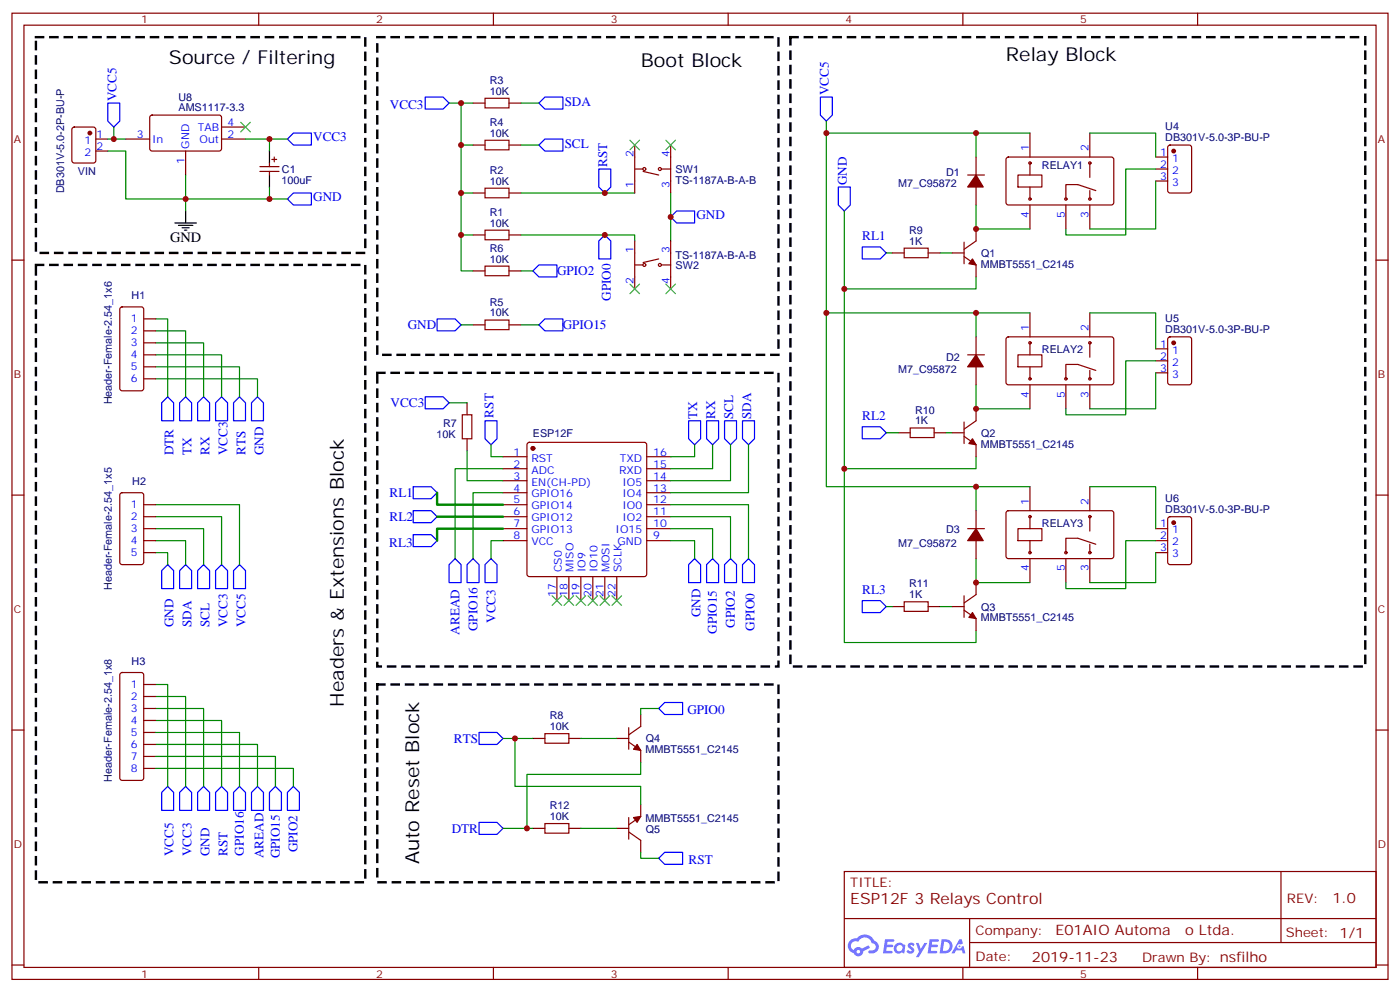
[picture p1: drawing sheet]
<svg xmlns="http://www.w3.org/2000/svg" width="412mm" height="292mm" viewBox="0 0 412 292" stroke-linecap="round" stroke-linejoin="round" font-family="sans-serif">
<g fill="none" stroke="#870000" stroke-width=".35">
<path d="M3.5 3.9h405.4v284.3h-405.4zM7.1 7.4h398.2v277.3h-398.2zM76.2 3.9v3.5M145.3 3.9v3.5M214.5 3.9v3.5M283.6 3.9v3.5M352.8 3.9v3.5M3.5 76.6h3.6M405.3 76.6h3.6M3.5 145.7h3.6M405.3 145.7h3.6M3.5 214.8h3.6"/>
<path d="M405.3 214.8h3.6M248.7 256.5h156.6v28.2h-156.6zM377.3 256.5v20.9M248.7 270.3h156.5M285.6 277.4h119.6M285.6 270.3v14.1M3.5 284h3.6M76.2 284.7v3.5M145.3 284.7v3.5M214.5 284.7v3.5M283.6 284.7v3.5M352.8 284.7v3.5"/>
<path d="M405.3 284h3.6"/>
</g>
<g fill="#5487ff">
<path d="M267.7 277.6a1.22 1.22 0 0 1 1.7 .3l-.4 .6a.47 .47 0 0 0-.3-.4 .47 .47 0 0 0-.5 .2l.1 .2a1.14 1.14 0 0 1 .8 1.8 1.14 1.14 0 0 1-1.9-.1l-.2-.1 .5-.6 .7 .4a.29 .29 0 0 0 .3-.2 .29 .29 0 0 0-.2-.3 1.04 1.04 0 0 1-.6-1.8z"/>
<path d="M260.7 276.4h2.4l.3 .2-.2 .5h-1.8l-.1 .9h1.5l.3 .4-.3 .3h-1.6l-.2 1.1 1.7 .1 .2 .3-.2 .3-2.6 .1z"/>
<path d="M273.8 276.4h2.4l.3 .2-.1 .5h-1.8l-.2 .9h1.6l.3 .4-.4 .3h-1.6l-.1 1.1 1.7 .1 .2 .3-.2 .3h-2.6z"/>
<path d="M282.6 276.4h.7l.3 1.3-.6 .3a.69 .69 0 0 0-1 .2 .69 .69 0 0 0 .4 1 .69 .69 0 0 0 .9-.6l.5-.3 .6 2.2h-.8l-.2-.8h-1.8l-.5 .8h-.8z"/>
<path d="M269.8 277.5h.8l.6 1.8 1.1-1.8h.9l-2.6 4.2h-.8l.9-1.6z"/>
<path d="M277.4 276.4l-.6 4.2h1.3a2.11 2.11 0 0 0 2.5-2.2 2.11 2.11 0 0 0-2.5-2zM278.1 277.1a1.39 1.39 0 0 1 1.7 1.5 1.39 1.39 0 0 1-1.8 1.2h-.3z"/>
<path d="M263.7 278a1.54 1.54 0 0 0-.1 2.2 1.54 1.54 0 0 0 2.2 .1l.6 .3 .3-2.3-.2-.3h-.4a1.49 1.49 0 0 0-2.4 0zM264 279a.94 .94 0 0 1 1.8 0 .94 .94 0 0 1-1.8 0z"/>
<path d="M250.4 276.8a2.18 2.18 0 0 0 1.1 3.7 1.44 1.44 0 0 0 1.6 .9 1.44 1.44 0 0 0 1.2-1.5l2-1-.5-.7-1.9 1a1.47 1.47 0 0 0-2.4 .4 1.39 1.39 0 0 1-.7-1.9 1.39 1.39 0 0 1 2-.5 2.12 2.12 0 0 1 2.2-1.3 2.12 2.12 0 0 1 1.9 1.7 1.14 1.14 0 0 1 1.1 1.4 1.14 1.14 0 0 1-1.7 .7 .43 .43 0 0 0-.5 .4 .43 .43 0 0 0 .4 .5 1.98 1.98 0 0 0 2.5-1.3 1.98 1.98 0 0 0-1.2-2.5 3.1 3.1 0 0 0-5.3-.7l-.9 .1zM252.3 280.1a.55 .55 0 0 1 1.1 0 .55 .55 0 0 1-1.1 0z"/>
<circle cx="282.6" cy="278.5" r=".26"/>
</g>
<g fill="#870000" stroke="#870000" stroke-width=".35">
<path d="M287.5 51.5l2.1 3.5h-4.6z"/>
<path d="M287.5 104.4l2.1 3.5h-4.6z"/>
<path d="M287.5 155.6l2.1 3.5h-4.6z"/>
<path d="M286.5 76.2l1 1.8-2.1-.4z"/>
<path d="M286.5 129.1l1 1.8-2.1-.4z"/>
<path d="M286.5 180.3l1 1.7-2.1-.3z"/>
<path d="M187.7 219.1l1 1.7-2.1-.3z"/>
<path d="M186.6 240.6l2.1-.4-1 1.8z"/>
<circle cx="157" cy="131.9" r=".53"/>
<circle cx="26.5" cy="39.2" r=".53"/>
<circle cx="345.7" cy="44.4" r=".53"/>
<circle cx="345.7" cy="100.9" r=".53"/>
<circle cx="345.7" cy="153.8" r=".53"/>
</g>
<g fill="none" stroke="#870000" stroke-width=".35">
<path d="M21.4 37.6l.5-.2h5.6l.7 .4v9.5l-.4 .6-5.9 .1-.7-.5v-9.4zM44.3 34.1l.5-.2h20l.5 .7-.1 9.4-.6 .4h-20.1l-.4-.7v-9.1zM65.3 37.4h7M139.3 30.3h3.6M142.9 28.9h7v2.9h-7zM149.9 30.3h3.6M303.4 39.2v7M321 39.2v7M28.2 40.9h3.5M28.2 44.4h3.5M37 40.9h7.1M54.7 44.4v7.1"/>
<path d="M65.3 40.9h7M76.6 49h5.6M76.6 50.4h5.6M79.4 48v1M79.4 50.4v1.1M80.1 46.9h1.4M80.8 46.2v1.4M139.3 56.8h3.6M139.3 42.7h3.6M142.9 55.4h7v2.8h-7zM142.9 41.3h7v2.8h-7zM149.9 56.8h3.6"/>
<path d="M149.9 42.7h3.6M187 49.7h2.4M187 42.7v14.1M189.4 50.4l4.6 1.1M195.1 49.7h2.5M197.6 42.7v14.1M285 51.5h5M287.5 46.2v5.3M287.5 55v5.3M296.6 46.4l.4-.2 30.7 .1 .4 .6-.1 13-.6 .4h-30.6l-.5-.7v-12.7zM299.9 51.5h7v3.5h-7zM303.4 48v3.5"/>
<path d="M303.4 55v3.6M321 48v4.2M321 56.1v2.5M322.8 56.1l-5.3-1.8h-3.5v4.3M340.4 46.2h3.6M340.4 49.7h3.6M340.4 53.3h3.6M344.2 42.9l.5-.2h5.6l.7 .4v13l-.4 .6-5.9 .1-.7-.5v-12.9zM139.3 69.1h3.6M139.3 79.7h3.6M142.9 67.7h7v2.9h-7zM142.9 78.3h7v2.8h-7z"/>
<path d="M149.9 69.1h3.6M149.9 79.7h3.6M187 70.9v14.1M187 78h2.4M194 76.2l-4.6 1.1M195.1 78h2.5M197.6 70.9v14.1M262.8 74.4h3.5M266.3 73h7.1v2.8h-7.1zM273.4 74.4h3.5M280.5 74.4h3.5M284 75.5l3.5 2.5v3.5"/>
<path d="M284 71.3v6.3M287.5 67.4v3.5l-3.5 2.5M303.4 60.3v7.1M314 60.3v7.1M321 60.3v7.1M35.5 90.5l.5-.2h5.6l.7 .4v23.6l-.4 .7h-5.9l-.7-.5v-23.5zM42.3 93.8h3.6M42.3 97.4h3.6M139.3 95.6h3.6M142.9 94.2h7v2.8h-7zM149.9 95.6h3.6M287.5 99.1v5.3"/>
<path d="M296.6 99.3l.4-.2 30.7 .1 .4 .6-.1 13-.6 .4h-30.6l-.5-.7v-12.7zM303.4 92.1v7M321 92.1v7M344.2 99.3l.5-.2h5.6l.7 .5v12.9l-.4 .7h-5.9l-.7-.4v-13zM42.3 100.9h3.6M42.3 104.4h3.6M42.3 107.9h3.6M42.3 111.5h3.6M137.6 118.5v3.6M285 104.4h5M287.5 107.9v5.3M299.9 104.4h7v3.5h-7z"/>
<path d="M303.4 100.9v3.5M303.4 107.9v3.6M303.4 113.2v7.1M314 113.2v7.1M321 100.9v4.2M321 109v2.5M321 113.2v7.1M322.8 109l-5.3-1.8h-3.5v4.3M340.4 102.7h3.6M340.4 106.2h3.6M340.4 109.7h3.6M136.2 122.1h2.8v7h-2.8z"/>
<path d="M137.6 129.1v3.5M148.2 134.4h7M148.2 137.9h7M155.5 130.4l.4-.2h33.9l.5 .2 .2 .5v38.1l-.2 .5-.5 .2h-33.9l-.5-.2-.2-.5v-38.1zM190.5 134.4h7.1M190.5 137.9h7.1M264.6 127.4h3.5M268.1 125.9h7.1v2.9h-7.1zM275.2 127.4h3.5M280.5 127.4h3.5M284 128.4l3.5 2.5v3.5M284 124.2v6.3"/>
<path d="M287.5 120.3v3.5l-3.5 2.5M35.5 145.2l.5-.2h5.6l.7 .4v20.1l-.4 .6-5.9 .1-.7-.5v-20zM42.3 148.5h3.6M42.3 152h3.6M42.3 155.6h3.6M42.3 159.1h3.6M148.2 141.5h7M148.2 145h7M148.2 148.5h7M148.2 152h7M148.2 155.6h7M148.2 159.1h7"/>
<path d="M190.5 141.5h7.1M190.5 145h7.1M190.5 148.5h7.1M190.5 152h7.1M190.5 155.6h7.1M190.5 159.1h7.1M285 155.6h5M287.5 150.3v5.3M287.5 159.1v5.3M296.6 150.5l.4-.2h30.7l.4 .7-.1 13-.6 .4-30.6-.1-.5-.6v-12.7zM299.9 155.6h7v3.5h-7zM303.4 143.2v7.1"/>
<path d="M303.4 152v3.6M303.4 159.1v3.5M321 143.2v7.1M321 152v4.3M340.4 155.6h3.6M340.4 159.1h3.6M344.2 152.3l.5-.3h5.6l.7 .5v13l-.4 .6-5.9 .1-.7-.5v-12.9zM42.3 162.6h3.6M164 169.7v7M167.6 169.7v7M171.1 169.7v7M174.6 169.7v7"/>
<path d="M178.2 169.7v7M181.7 169.7v7M262.8 178.5h3.5M266.3 177.1h7.1v2.8h-7.1zM273.4 178.5h3.5M280.5 178.5h3.5M284 179.6l3.5 2.4v3.6M284 175.3v6.4M287.5 171.4v3.6l-3.5 2.4M303.4 164.4v7M314 164.4v7M321 160.2v2.4"/>
<path d="M321 164.4v7M322.8 160.2l-5.3-1.8h-3.5v4.2M340.4 162.6h3.6M35.5 198.1l.5-.2h5.6l.5 .2 .2 .5v30.4l-.2 .5-.5 .2h-5.6l-.5-.3-.2-.4v-30.4zM42.3 201.4h3.6M42.3 205h3.6M42.3 208.5h3.6M42.3 212h3.6M42.3 215.5h3.6M42.3 219.1h3.6M157 217.3h3.5M160.5 215.9h7.1v2.8h-7.1z"/>
<path d="M167.6 217.3h3.5M181.7 217.3h3.5M185.2 218.4l3.5 2.4v3.6M185.2 214.1v6.4M188.7 210.3v3.5l-3.5 2.5M42.3 222.6h3.6M42.3 226.1h3.6M188.7 236.7v3.5l-3.5 2.5M157 243.8h3.5M160.5 242.4h7.1v2.8h-7.1zM167.6 243.8h3.5M181.7 243.8h3.5"/>
<path d="M185.2 244.8l3.5 2.5v3.5M185.2 240.6v6.3"/>
<circle cx="189.8" cy="49.7" r=".44"/>
<circle cx="194.4" cy="49.7" r=".44"/>
<circle cx="303.4" cy="48" r=".35"/>
<circle cx="303.4" cy="58.6" r=".35"/>
<circle cx="314" cy="58.6" r=".35"/>
<circle cx="321" cy="48" r=".35"/>
<circle cx="321" cy="58.6" r=".35"/>
<circle cx="189.8" cy="78" r=".44"/>
<circle cx="194.4" cy="78" r=".44"/>
<circle cx="303.4" cy="100.9" r=".35"/>
<circle cx="303.4" cy="111.5" r=".35"/>
<circle cx="314" cy="111.5" r=".35"/>
<circle cx="321" cy="111.5" r=".35"/>
<circle cx="321" cy="100.9" r=".35"/>
<circle cx="303.4" cy="152" r=".35"/>
<circle cx="321" cy="152" r=".35"/>
<circle cx="303.4" cy="162.6" r=".35"/>
<circle cx="314" cy="162.6" r=".35"/>
<circle cx="321" cy="162.6" r=".35"/>
</g>
<g fill="none" stroke="#008700" stroke-width=".35">
<path d="M33.5 37.4v3.5M132.3 30.3h7M135.8 30.3v12.4h3.5M153.5 30.3h5.2M243.4 35.6v3.6h44.1M243.4 39.2v52.9h44.1M303.4 39.2h-15.9v7M321 39.2h19.4v7M31.7 44.4h5.3v14.2h47.7M31.7 40.9h5.3M54.7 51.5v10.6M72.3 40.9h12.4"/>
<path d="M79.4 40.9v3.5M79.4 55v3.6M135.8 42.7v14.1h3.5M135.8 56.8v12.3h3.5M153.5 42.7h5.2M153.5 56.8h33.5M197.6 56.8v14.1M340.4 53.3v14.1h-19.4M340.4 49.7h-8.8v19.4h-17.6v-1.7M135.8 69.1v10.6h3.5M153.5 69.1h33.5v1.8M153.5 79.7h3.5"/>
<path d="M248.7 62.1v22.9h38.8v-3.5M261.1 74.4h1.7M276.9 74.4h3.6M287.5 60.3v7.1h15.9M45.9 93.8h3.5v23M45.9 97.4h8.8v19.4M135.8 95.6h3.5M153.5 95.6h5.2M243.4 92.1v51.1h44.1M248.7 85v52.9h38.8v-3.5M303.4 92.1h-15.9v7M321 92.1h19.4v10.6"/>
<path d="M45.9 100.9h14.1v15.9M45.9 104.4h19.4v12.4M45.9 107.9h24.7v8.9M45.9 111.5h29.9v5.3M132.3 118.5h5.3M287.5 113.2v7.1h15.9M340.4 106.2h-8.8v15.9h-17.6v-1.8M340.4 109.7v10.6h-19.4M137.6 132.6v8.9h10.6M144.6 130.9v3.5h3.6M148.2 137.9h-14.1v26.5M204.6 130.9v3.5h-7"/>
<path d="M209.9 130.9v7h-12.3M215.2 130.9v10.6h-17.6M220.5 130.9v14.1h-22.9M248.7 137.9v51.2h38.8v-3.5M261.1 127.4h3.5M278.7 127.4h1.8M45.9 159.1h8.8v7.1M45.9 155.6h14.1v10.6M45.9 152h19.4v14.2M45.9 148.5h24.7v17.7M148.2 159.1h-3.6v5.3M148.2 145h-8.9v19.4"/>
<path d="M197.6 159.1h7v5.3M197.6 148.5h22.9v15.9M197.6 155.6h12.3v8.8M197.6 152h17.6v12.4M303.4 143.2h-15.9v7.1M321 143.2h19.4v12.4M340.4 159.1h-8.8v14.1h-17.6v-1.8M45.9 162.6h3.5v3.6M261.1 178.5h1.7M276.9 178.5h3.6M287.5 164.4v7h15.9M340.4 162.6v8.8h-19.4"/>
<path d="M45.9 219.1h29.9v12.3M45.9 212h19.4v19.4M45.9 208.5h14.1v22.9M45.9 205h8.8v26.4M45.9 201.4h3.5v30M45.9 215.5h24.7v15.9M148.2 217.3h8.8M151.7 217.3v14.1h37v5.3M171.1 217.3h10.6M194 208.5h-5.3v1.8M45.9 222.6h35.2v8.8M45.9 226.1h40.5v5.3"/>
<path d="M188.7 224.4v3.5h-33.5v15.9M148.2 243.8h8.8M171.1 243.8h10.6M188.7 250.8v1.8h5.3"/>
</g>
<g fill="none" stroke="#00f" stroke-width=".35">
<path d="M31.7 30.3h3.6v5.3l-1.8 1.8-1.8-1.8zM125.2 28.6h5.3l1.8 1.7-1.8 1.8h-5.3zM158.7 30.3l1.8-1.7h5.3v3.5h-5.3zM241.7 28.6h3.5v5.3l-1.8 1.7-1.7-1.7zM84.7 40.9l1.7-1.7h5.3v3.5h-5.3zM84.7 58.6l1.7-1.8h5.3v3.5h-5.3zM158.7 42.7l1.8-1.8h5.3v3.5h-5.3zM176.4 49.7h3.5v5.3l-1.7 1.8-1.8-1.8zM246.9 55h3.6v5.3l-1.8 1.8-1.8-1.8zM157 79.7l1.7-1.7h5.3v3.5h-5.3zM178.2 69.1l1.7 1.8v5.3h-3.5v-5.3zM197.6 63.9l1.7-1.8h5.3v3.5h-5.3z"/>
<path d="M254 72.7h5.3l1.8 1.7-1.8 1.8h-5.3zM128.8 93.8h5.3l1.7 1.8-1.7 1.8h-5.3zM158.7 95.6l1.8-1.8h5.3v3.6h-5.3zM49.4 116.8l1.8 1.7v5.3h-3.6v-5.3zM54.7 116.8l1.7 1.7v5.3h-3.5v-5.3zM60 116.8l1.7 1.7v5.3h-3.5v-5.3zM65.3 116.8l1.7 1.7v5.3h-3.5v-5.3zM70.6 116.8l1.7 1.7v5.3h-3.5v-5.3zM75.8 116.8l1.8 1.7v5.3h-3.5v-5.3zM125.2 116.8h5.3l1.8 1.7-1.8 1.8h-5.3zM142.9 123.8h3.5v5.3l-1.8 1.8-1.7-1.8zM202.8 123.8h3.6v5.3l-1.8 1.8-1.8-1.8z"/>
<path d="M208.1 123.8h3.6v5.3l-1.8 1.8-1.8-1.8zM213.4 123.8h3.6v5.3l-1.8 1.8-1.8-1.8zM218.7 123.8h3.5v5.3l-1.7 1.8-1.8-1.8zM254 125.6h5.3l1.8 1.8-1.8 1.7h-5.3zM121.7 143.2h5.3l1.8 1.8-1.8 1.8h-5.3zM121.7 150.3h5.3l1.8 1.7-1.8 1.8h-5.3zM121.7 157.3h5.3l1.8 1.8-1.8 1.8h-5.3zM49.4 166.2l1.8 1.7v5.3h-3.6v-5.3zM54.7 166.2l1.7 1.7v5.3h-3.5v-5.3zM60 166.2l1.7 1.7v5.3h-3.5v-5.3zM65.3 166.2l1.7 1.7v5.3h-3.5v-5.3zM70.6 166.2l1.7 1.7v5.3h-3.5v-5.3z"/>
<path d="M132.3 166.2l1.8-1.8 1.7 1.8v5.2h-3.5zM137.6 166.2l1.7-1.8 1.8 1.8v5.2h-3.5zM144.6 164.4l1.8 1.8v5.2h-3.5v-5.2zM202.8 166.2l1.8-1.8 1.8 1.8v5.2h-3.6zM208.1 166.2l1.8-1.8 1.8 1.8v5.2h-3.6zM215.2 164.4l1.8 1.8v5.2h-3.6v-5.2zM218.7 166.2l1.8-1.8 1.7 1.8v5.2h-3.5zM254 176.7h5.3l1.8 1.8-1.8 1.8h-5.3zM141.1 215.5h5.3l1.8 1.8-1.8 1.8h-5.3zM194 208.5l1.8-1.8h5.3v3.6h-5.3zM47.6 233.2l1.8-1.8 1.8 1.8v5.3h-3.6zM54.7 231.4l1.7 1.8v5.3h-3.5v-5.3z"/>
<path d="M58.2 233.2l1.8-1.8 1.7 1.8v5.3h-3.5zM63.5 233.2l1.8-1.8 1.7 1.8v5.3h-3.5zM70.6 231.4l1.7 1.8v5.3h-3.5v-5.3zM74.1 233.2l1.7-1.8 1.8 1.8v5.3h-3.5zM79.4 233.2l1.7-1.8 1.8 1.8v5.3h-3.5zM86.4 231.4l1.8 1.8v5.3h-3.5v-5.3zM141.1 242h5.3l1.8 1.8-1.8 1.7h-5.3zM194 252.6l1.8-1.8h5.3v3.6h-5.3z"/>
</g>
<path d="M79.4 44.4v3.6M79.4 51.5v3.5M51.5 65.6h6.4M52.6 66.3h4.2M53.6 67h2.1M54.3 67.7h.7M54.7 62.1v3.5" fill="none" stroke="#000" stroke-width=".35"/>
<g fill="none" stroke="#3c3" stroke-width=".35">
<path d="M70.9 36l2.8 2.8M73.7 36l-2.8 2.8M185.6 41.3l2.8 2.8M188.4 41.3l-2.8 2.8M196.1 41.3l2.9 2.8M199 41.3l-2.9 2.8M185.6 83.6l2.8 2.8M188.4 83.6l-2.8 2.8M196.1 83.6l2.9 2.8M199 83.6l-2.9 2.8M162.6 175.3l2.9 2.9M165.5 175.3l-2.9 2.9"/>
<path d="M166.2 175.3l2.8 2.9M169 175.3l-2.8 2.9M169.7 175.3l2.8 2.9M172.5 175.3l-2.8 2.9M173.2 175.3l2.8 2.9M176 175.3l-2.8 2.9M176.7 175.3l2.9 2.9M179.6 175.3l-2.9 2.9M180.3 175.3l2.8 2.9M183.1 175.3l-2.8 2.9"/>
</g>
<path d="M10.6 10.9h97v63.5h-97zM111.1 10.9h118.2v93.5h-118.2zM232.8 10.9h169.4v185.2h-169.4zM10.6 78h97v181.6h-97zM111.1 109.7h118.2v86.4h-118.2zM111.1 201.4h118.2v58.2h-118.2z" fill="none" stroke="#000" stroke-width=".71" stroke-dasharray="2.1 2.1"/>
<path d="M128.8 145v3.5h19.4M128.8 152h19.4M148.2 155.6h-19.4v3.5" fill="none" stroke="#008700" stroke-width=".71"/>
<g fill="#c00">
<circle cx="155.2" cy="243.8" r=".88"/>
<circle cx="79.4" cy="58.6" r=".88"/>
<circle cx="33.5" cy="40.9" r=".88"/>
<circle cx="287.5" cy="92.1" r=".88"/>
<circle cx="243.4" cy="39.2" r=".88"/>
<circle cx="248.7" cy="137.9" r=".88"/>
<circle cx="135.8" cy="30.3" r=".88"/>
<circle cx="54.7" cy="58.6" r=".88"/>
<circle cx="248.7" cy="85" r=".88"/>
<circle cx="287.5" cy="39.2" r=".88"/>
<circle cx="243.4" cy="92.1" r=".88"/>
<circle cx="287.5" cy="143.2" r=".88"/>
<circle cx="135.8" cy="42.7" r=".88"/>
<circle cx="135.8" cy="56.8" r=".88"/>
<circle cx="79.4" cy="40.9" r=".88"/>
<circle cx="287.5" cy="171.4" r=".88"/>
<circle cx="287.5" cy="120.3" r=".88"/>
<circle cx="287.5" cy="67.4" r=".88"/>
<circle cx="197.6" cy="63.9" r=".88"/>
<circle cx="135.8" cy="69.1" r=".88"/>
<circle cx="151.7" cy="217.3" r=".88"/>
<circle cx="178.2" cy="56.8" r=".88"/>
<circle cx="178.2" cy="69.1" r=".88"/>
</g>
<g font-size="5.6">
<text x="296.3" y="18">Relay Block</text>
<text x="49.8" y="18.8">Source / Filtering</text>
<text x="188.7" y="19.8">Boot Block</text>
<text x="101.3" y="207.9" transform="rotate(-90 101.3 207.9)">Headers &amp; Extensions Block</text>
<text x="123.5" y="254.4" transform="rotate(-90 123.5 254.4)">Auto Reset Block</text>
</g>
<text font-size="4.6" fill="#800" x="250.5" y="266.2">ESP12F 3 Relays Control</text>
<text font-size="4.2" x="50.1" y="71.3">GND</text>
<g font-size="4.2" fill="#800">
<text x="392.5" y="265.7">1.0</text>
<text x="310.9" y="275.3">E01AIO Automa</text>
<text x="349.1" y="275.3">o Ltda.</text>
<text x="304" y="283.1">2019-11-23</text>
</g>
<g font-size="3.9" fill="#00f">
<text x="34.3" y="29.8" transform="rotate(-90 34.3 29.8)">VCC5</text>
<text x="244.1" y="28" transform="rotate(-90 244.1 28)">VCC5</text>
<text x="114.9" y="32.1">VCC3</text>
<text x="166.3" y="31.2">SDA</text>
<text x="92.3" y="41.6">VCC3</text>
<text x="166.3" y="43.5">SCL</text>
<text x="178.9" y="49.2" transform="rotate(-90 178.9 49.2)">RST</text>
<text x="92.3" y="59.3">GND</text>
<text x="249.4" y="54.5" transform="rotate(-90 249.4 54.5)">GND</text>
<text x="205.1" y="64.6">GND</text>
<text x="254" y="70.7">RL1</text>
<text x="164.1" y="81">GPIO2</text>
<text x="179.9" y="88.5" transform="rotate(-90 179.9 88.5)">GPIO0</text>
<text x="120.1" y="96.9">GND</text>
<text x="165.7" y="96.9">GPIO15</text>
<text x="115.1" y="119.8">VCC3</text>
<text x="145.4" y="122.9" transform="rotate(-90 145.4 122.9)">RST</text>
<text x="205.4" y="123.3" transform="rotate(-90 205.4 123.3)">TX</text>
<text x="210.7" y="123.3" transform="rotate(-90 210.7 123.3)">RX</text>
<text x="216" y="123.3" transform="rotate(-90 216 123.3)">SCL</text>
<text x="221.3" y="123.3" transform="rotate(-90 221.3 123.3)">SDA</text>
<text x="254" y="123.7">RL2</text>
<text x="51.2" y="134" transform="rotate(-90 51.2 134)">DTR</text>
<text x="56.4" y="134" transform="rotate(-90 56.4 134)">TX</text>
<text x="61.7" y="134" transform="rotate(-90 61.7 134)">RX</text>
<text x="67" y="134" transform="rotate(-90 67 134)">VCC3</text>
<text x="72.3" y="134" transform="rotate(-90 72.3 134)">RTS</text>
<text x="77.6" y="134" transform="rotate(-90 77.6 134)">GND</text>
<text x="114.8" y="146.3">RL1</text>
<text x="114.8" y="153.3">RL2</text>
<text x="114.7" y="160.9">RL3</text>
<text x="254" y="174.8">RL3</text>
<text x="51.2" y="184.6" transform="rotate(-90 51.2 184.6)">GND</text>
<text x="56.4" y="184.6" transform="rotate(-90 56.4 184.6)">SDA</text>
<text x="61.7" y="184.6" transform="rotate(-90 61.7 184.6)">SCL</text>
<text x="67" y="184.6" transform="rotate(-90 67 184.6)">VCC3</text>
<text x="72.3" y="184.6" transform="rotate(-90 72.3 184.6)">VCC5</text>
<text x="140.6" y="185.7" transform="rotate(-90 140.6 185.7)">GPIO16</text>
<text x="145.9" y="183.3" transform="rotate(-90 145.9 183.3)">VCC3</text>
<text x="206.4" y="181.6" transform="rotate(-90 206.4 181.6)">GND</text>
<text x="216.5" y="184.8" transform="rotate(-90 216.5 184.8)">GPIO2</text>
<text x="222.2" y="185.6" transform="rotate(-90 222.2 185.6)">GPIO0</text>
<text x="135.3" y="186.7" transform="rotate(-90 135.3 186.7)">AREAD</text>
<text x="211.2" y="186.5" transform="rotate(-90 211.2 186.5)">GPIO15</text>
<text x="202.5" y="210.3">GPIO0</text>
<text x="133.7" y="218.6">RTS</text>
<text x="133.1" y="245">DTR</text>
<text x="51.2" y="252" transform="rotate(-90 51.2 252)">VCC5</text>
<text x="56.4" y="252" transform="rotate(-90 56.4 252)">VCC3</text>
<text x="61.7" y="252" transform="rotate(-90 61.7 252)">GND</text>
<text x="67" y="252" transform="rotate(-90 67 252)">RST</text>
<text x="71.8" y="251.8" transform="rotate(-90 71.8 251.8)">GPIO16</text>
<text x="87.7" y="250.9" transform="rotate(-90 87.7 250.9)">GPIO2</text>
<text x="77.6" y="252.6" transform="rotate(-90 77.6 252.6)">AREAD</text>
<text x="82.4" y="252.6" transform="rotate(-90 82.4 252.6)">GPIO15</text>
<text x="202.8" y="254.4">RST</text>
</g>
<g font-size="3.9" fill="#800">
<text x="250.5" y="261.1">TITLE:</text>
<text x="379.1" y="265.7">REV:</text>
<text x="287.4" y="275.3">Company:</text>
<text x="378.7" y="275.9">Sheet: 1/1</text>
<text x="287.4" y="282.9">Date:</text>
<text x="336.4" y="283">Drawn By: nsfilho</text>
</g>
<g font-size="3.2" fill="#800">
<text x="41.6" y="6.9">1</text>
<text x="110.8" y="6.9">2</text>
<text x="179.9" y="6.9">3</text>
<text x="249.1" y="6.9">4</text>
<text x="318.2" y="6.9">5</text>
<text x="4.1" y="42">A</text>
<text x="405.9" y="42">A</text>
<text x="4.1" y="111.1">B</text>
<text x="405.9" y="111.1">B</text>
<text x="4.1" y="180.3">C</text>
<text x="405.9" y="180.3">C</text>
<text x="4.1" y="249.4">D</text>
<text x="405.9" y="249.4">D</text>
<text x="41.6" y="287.7">1</text>
<text x="110.8" y="287.7">2</text>
<text x="179.9" y="287.7">3</text>
<text x="249.1" y="287.7">4</text>
<text x="318.2" y="287.7">5</text>
</g>
<g font-size="3.2" fill="#000080">
<text x="52.6" y="29.6">U8</text>
<text x="144.3" y="27.9">10K</text>
<text x="144.3" y="24.7">R3</text>
<text x="52.6" y="32.8">AMS1117-3.3</text>
<text x="144.3" y="40.2">10K</text>
<text x="144.3" y="37">R4</text>
<text x="343.3" y="41.6">DB301V-5.0-3P-BU-P</text>
<text x="343.3" y="38.4">U4</text>
<text x="22.9" y="51.5">VIN</text>
<text x="83.1" y="50.9">C1</text>
<text x="144.3" y="51.1">R2</text>
<text x="199" y="50.9">SW1</text>
<text x="278.7" y="51.8">D1</text>
<text x="306.9" y="49.7">RELAY1</text>
<text x="18.9" y="56.9" transform="rotate(-90 18.9 56.9)">DB301V-5.0-2P-BU-P</text>
<text x="82.9" y="54.1">100uF</text>
<text x="144.3" y="54.3">10K</text>
<text x="199" y="54.1">TS-1187A-B-A-B</text>
<text x="264.6" y="55">M7_C95872</text>
<text x="144.3" y="63.5">R1</text>
<text x="144.3" y="66.7">10K</text>
<text x="267.8" y="72">1K</text>
<text x="267.8" y="68.8">R9</text>
<text x="144.3" y="77.3">10K</text>
<text x="144.3" y="74.1">R6</text>
<text x="199" y="76.1">TS-1187A-B-A-B</text>
<text x="289" y="75.6">Q1</text>
<text x="199" y="79.3">SW2</text>
<text x="288.9" y="78.8">MMBT5551_C2145</text>
<text x="38.8" y="88">H1</text>
<text x="144.3" y="89.9">R5</text>
<text x="144.3" y="93.1">10K</text>
<text x="343.3" y="94.8">U5</text>
<text x="343.3" y="98.1">DB301V-5.0-3P-BU-P</text>
<text x="278.7" y="106.2">D2</text>
<text x="306.9" y="103.8">RELAY2</text>
<text x="264.6" y="109.7">M7_C95872</text>
<text x="32.9" y="119" transform="rotate(-90 32.9 119)">Header-Female-2.54_1x6</text>
<text x="130.5" y="125.6">R7</text>
<text x="269.5" y="124.9">1K</text>
<text x="269.5" y="121.7">R10</text>
<text x="128.6" y="128.8">10K</text>
<text x="157" y="128.6">ESP12F</text>
<text x="288.9" y="131.7">MMBT5551_C2145</text>
<text x="289" y="128.5">Q2</text>
<text x="39" y="142.6">H2</text>
<text x="343.3" y="147.7">U6</text>
<text x="306.9" y="155">RELAY3</text>
<text x="343.3" y="151">DB301V-5.0-3P-BU-P</text>
<text x="264.6" y="160.9">M7_C95872</text>
<text x="278.7" y="156.8">D3</text>
<text x="32.9" y="173.7" transform="rotate(-90 32.9 173.7)">Header-Female-2.54_1x5</text>
<text x="267.8" y="172.9">R11</text>
<text x="267.8" y="176">1K</text>
<text x="289" y="179.7">Q3</text>
<text x="288.9" y="182.8">MMBT5551_C2145</text>
<text x="38.8" y="195.6">H3</text>
<text x="161.9" y="214.8">10K</text>
<text x="161.9" y="211.6">R8</text>
<text x="190.1" y="221.7">MMBT5551_C2145</text>
<text x="190.2" y="218.5">Q4</text>
<text x="32.9" y="230.1" transform="rotate(-90 32.9 230.1)">Header-Female-2.54_1x8</text>
<text x="161.9" y="238.1">R12</text>
<text x="161.9" y="241.3">10K</text>
<text x="190.1" y="241.9">MMBT5551_C2145</text>
<text x="190.2" y="245.1">Q5</text>
</g>
<g font-size="3.2" fill="#00f">
<text x="28.4" y="40.6">1</text>
<text x="40.3" y="40.6">3</text>
<text x="44.8" y="42">In</text>
<text x="58.3" y="38.5">TAB</text>
<text x="58.8" y="42">Out</text>
<text x="67" y="40.6">2</text>
<text x="67" y="37">4</text>
<text x="24.9" y="42.3">1</text>
<text x="24.9" y="45.9">2</text>
<text x="28.4" y="44.1">2</text>
<text x="55.7" y="43.7" transform="rotate(-90 55.7 43.7)">GND</text>
<text x="186.6" y="46.2" transform="rotate(-90 186.6 46.2)">2</text>
<text x="197.2" y="46.2" transform="rotate(-90 197.2 46.2)">4</text>
<text x="303" y="44.4" transform="rotate(-90 303 44.4)">1</text>
<text x="320.7" y="44.4" transform="rotate(-90 320.7 44.4)">2</text>
<text x="341.8" y="45.9">1</text>
<text x="345.3" y="47.6">1</text>
<text x="54.3" y="48.2" transform="rotate(-90 54.3 48.2)">1</text>
<text x="341.8" y="49.4">2</text>
<text x="341.8" y="52.9">3</text>
<text x="345.3" y="51.2">2</text>
<text x="186.6" y="55.3" transform="rotate(-90 186.6 55.3)">1</text>
<text x="197.2" y="55.3" transform="rotate(-90 197.2 55.3)">3</text>
<text x="345.3" y="54.7">3</text>
<text x="303" y="64.1" transform="rotate(-90 303 64.1)">4</text>
<text x="313.6" y="64.1" transform="rotate(-90 313.6 64.1)">5</text>
<text x="320.7" y="64.1" transform="rotate(-90 320.7 64.1)">3</text>
<text x="186.6" y="74.4" transform="rotate(-90 186.6 74.4)">1</text>
<text x="197.2" y="74.4" transform="rotate(-90 197.2 74.4)">3</text>
<text x="186.6" y="83.5" transform="rotate(-90 186.6 83.5)">2</text>
<text x="197.2" y="83.5" transform="rotate(-90 197.2 83.5)">4</text>
<text x="38.6" y="94.9">1</text>
<text x="38.6" y="98.4">2</text>
<text x="38.6" y="102">3</text>
<text x="303" y="97.4" transform="rotate(-90 303 97.4)">1</text>
<text x="320.7" y="97.4" transform="rotate(-90 320.7 97.4)">2</text>
<text x="38.6" y="105.5">4</text>
<text x="341.8" y="102.3">1</text>
<text x="341.8" y="105.8">2</text>
<text x="345.3" y="104.1">1</text>
<text x="345.3" y="107.6">2</text>
<text x="38.6" y="109">5</text>
<text x="38.6" y="112.5">6</text>
<text x="341.8" y="109.4">3</text>
<text x="345.3" y="111.1">3</text>
<text x="303" y="117" transform="rotate(-90 303 117)">4</text>
<text x="313.6" y="117" transform="rotate(-90 313.6 117)">5</text>
<text x="320.7" y="117" transform="rotate(-90 320.7 117)">3</text>
<text x="151.3" y="134.1">1</text>
<text x="151.3" y="137.6">2</text>
<text x="156.5" y="135.8">RST</text>
<text x="182.6" y="135.8">TXD</text>
<text x="192.4" y="137.6">15</text>
<text x="192.4" y="134.1">16</text>
<text x="151.3" y="141.1">3</text>
<text x="156.5" y="139.3">ADC</text>
<text x="156.5" y="142.9">EN(CH-PD)</text>
<text x="182.4" y="139.3">RXD</text>
<text x="183.3" y="142.9">IO5</text>
<text x="192.4" y="141.1">14</text>
<text x="38.6" y="149.6">1</text>
<text x="151.3" y="144.6">4</text>
<text x="151.3" y="148.2">5</text>
<text x="156.5" y="146.4">GPIO16</text>
<text x="156.5" y="149.9">GPIO14</text>
<text x="183.3" y="149.9">IO0</text>
<text x="183.3" y="146.4">IO4</text>
<text x="192.4" y="148.2">12</text>
<text x="192.4" y="144.6">13</text>
<text x="303" y="148.5" transform="rotate(-90 303 148.5)">1</text>
<text x="320.7" y="148.5" transform="rotate(-90 320.7 148.5)">2</text>
<text x="38.6" y="153.1">2</text>
<text x="151.3" y="151.7">6</text>
<text x="151.3" y="155.2">7</text>
<text x="156.5" y="153.5">GPIO12</text>
<text x="183.3" y="153.5">IO2</text>
<text x="192.4" y="155.2">10</text>
<text x="192.4" y="151.7">11</text>
<text x="341.8" y="155.2">1</text>
<text x="38.6" y="156.6">3</text>
<text x="38.6" y="160.2">4</text>
<text x="151.3" y="158.8">8</text>
<text x="156.5" y="157">GPIO13</text>
<text x="156.5" y="160.5">VCC</text>
<text x="181.3" y="157">IO15</text>
<text x="181.9" y="160.5">GND</text>
<text x="192.4" y="158.8">9</text>
<text x="341.8" y="158.8">2</text>
<text x="345.3" y="157">1</text>
<text x="345.3" y="160.5">2</text>
<text x="38.6" y="163.7">5</text>
<text x="341.8" y="162.3">3</text>
<text x="345.3" y="164">3</text>
<text x="165.5" y="168.4" transform="rotate(-90 165.5 168.4)">CS0</text>
<text x="169" y="168.4" transform="rotate(-90 169 168.4)">MISO</text>
<text x="172.5" y="168.4" transform="rotate(-90 172.5 168.4)">IO9</text>
<text x="176" y="168.4" transform="rotate(-90 176 168.4)">IO10</text>
<text x="179.6" y="168.4" transform="rotate(-90 179.6 168.4)">MOSI</text>
<text x="183.1" y="168.4" transform="rotate(-90 183.1 168.4)">SCLK</text>
<text x="303" y="168.2" transform="rotate(-90 303 168.2)">4</text>
<text x="313.6" y="168.2" transform="rotate(-90 313.6 168.2)">5</text>
<text x="320.7" y="168.2" transform="rotate(-90 320.7 168.2)">3</text>
<text x="163.7" y="175.7" transform="rotate(-90 163.7 175.7)">17</text>
<text x="167.2" y="175.7" transform="rotate(-90 167.2 175.7)">18</text>
<text x="170.7" y="175.7" transform="rotate(-90 170.7 175.7)">19</text>
<text x="174.3" y="175.7" transform="rotate(-90 174.3 175.7)">20</text>
<text x="177.8" y="175.7" transform="rotate(-90 177.8 175.7)">21</text>
<text x="181.3" y="175.7" transform="rotate(-90 181.3 175.7)">22</text>
<text x="38.6" y="202.5">1</text>
<text x="38.6" y="206">2</text>
<text x="38.6" y="209.5">3</text>
<text x="38.6" y="213.1">4</text>
<text x="38.6" y="216.6">5</text>
<text x="38.6" y="220.1">6</text>
<text x="38.6" y="223.7">7</text>
<text x="38.6" y="227.2">8</text>
</g>
</svg>
